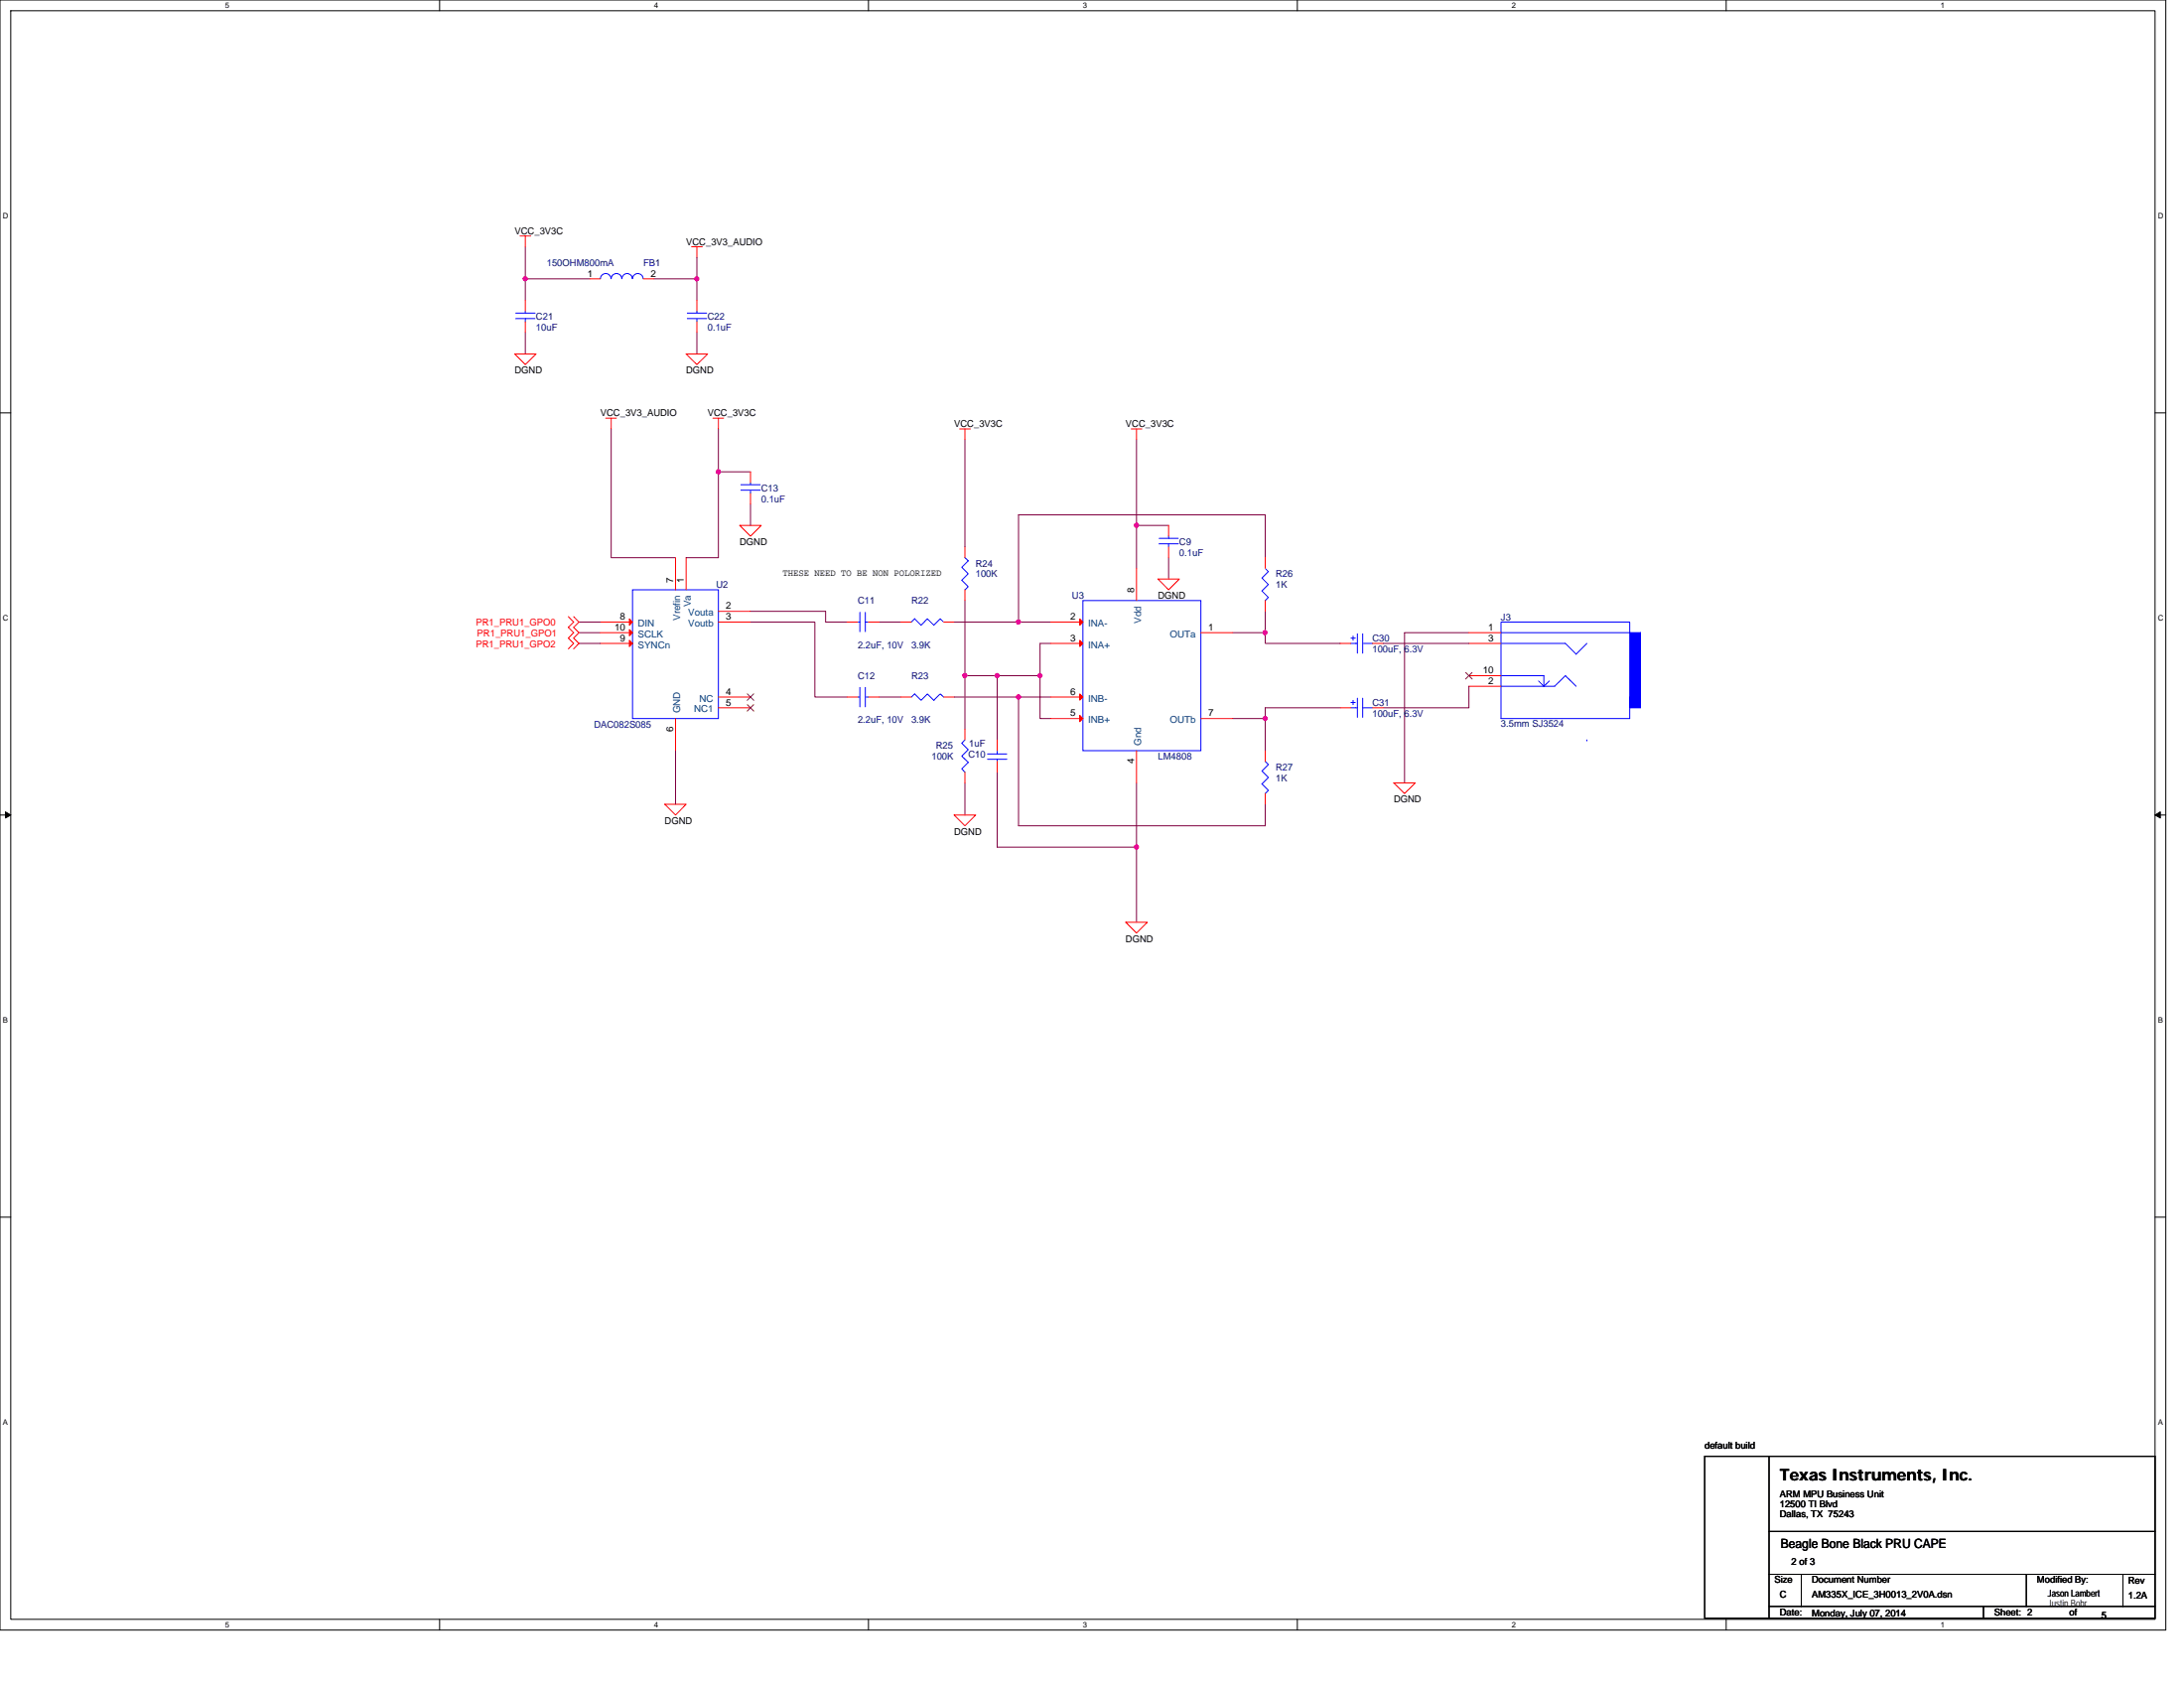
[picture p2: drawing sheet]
<svg xmlns="http://www.w3.org/2000/svg" width="279mm" height="216mm" viewBox="0 0 279 216" stroke-linecap="round" stroke-linejoin="round" font-family="sans-serif">
<path d="M0 0h277.1v208.5h-277.1zM1.4 1.4h274.3v205.7h-274.3z" fill="none" stroke="#000" stroke-width=".13"/>
<g fill="#fff">
<path d="M28.8 .1h.6v1.1h-.6z"/>
<path d="M28.8 207.3h.6v1.1h-.6z"/>
</g>
<path d="M56.2 0v1.4M56.2 207.1v1.4" fill="none" stroke="#000" stroke-width=".13"/>
<g fill="#fff">
<path d="M83.7 .1h.5v1.1h-.5z"/>
<path d="M83.7 207.3h.5v1.1h-.5z"/>
</g>
<path d="M111.1 0v1.4M111.1 207.1v1.4" fill="none" stroke="#000" stroke-width=".13"/>
<g fill="#fff">
<path d="M138.5 .1h.6v1.1h-.6z"/>
<path d="M138.5 207.3h.6v1.1h-.6z"/>
</g>
<path d="M166 0v1.4M166 207.1v1.4" fill="none" stroke="#000" stroke-width=".13"/>
<g fill="#fff">
<path d="M193.4 .1h.6v1.1h-.6z"/>
<path d="M193.4 207.3h.6v1.1h-.6z"/>
</g>
<path d="M220.8 0v1.4M220.8 207.1v1.4" fill="none" stroke="#000" stroke-width=".13"/>
<g fill="#fff">
<path d="M248.3 .1h.5v1.1h-.5z"/>
<path d="M248.3 207.3h.5v1.1h-.5z"/>
<path d="M.4 27.1h.7v1.1h-.7z"/>
<path d="M276.1 27.1h.7v1.1h-.7z"/>
<path d="M.4 78.5h.7v1.1h-.7z"/>
<path d="M276.1 78.5h.7v1.1h-.7z"/>
</g>
<path d="M0 52.8h1.4M275.7 52.8h1.4" fill="none" stroke="#000" stroke-width=".13"/>
<g fill="#fff">
<path d="M.4 130h.6v1.1h-.6z"/>
<path d="M276.1 130h.6v1.1h-.6z"/>
</g>
<path d="M0 104.2h1.4M275.7 104.2h1.4" fill="none" stroke="#000" stroke-width=".13"/>
<path d="M.7 103.8l.7 .4-.7 .4zM275.7 104.2l.7-.4v.8z" fill="#000" stroke="#000" stroke-width=".13"/>
<g fill="#fff">
<path d="M.4 181.4h.6v1.1h-.6z"/>
<path d="M276.1 181.4h.6v1.1h-.6z"/>
</g>
<path d="M0 155.7h1.4M275.7 155.7h1.4M218.1 186.3h57.6v20.7h-57.6zM226.3 186.3v20.5M226.3 195.9h49.4M226.3 201.4h49.4M226.3 205.5h49.4M230.4 201.4v4.1M253.7 205.5v1.3M259.2 201.4v4.1M271.6 201.4v4.1" fill="none" stroke="#000" stroke-width=".13"/>
<g fill="none" stroke="#800040" stroke-width=".13">
<path d="M67.2 31.6v6.8M67.2 35.7h8.2M83.7 35.7h5.5v2.7M89.2 32.9v2.8M67.2 42.5v2.8M78.2 54.9v16.4h8.2M89.2 42.5v2.8M91.9 54.9v5.4M123.4 56.2v13.8M145.4 56.2v11M74.1 79.6h2.7M91.9 60.3v11h-4.1"/>
<path d="M91.9 60.3h4.1M96 64.5v2.7M96 79.6h8.2v9.6h4.2M96 78.2h9.6v1.4h2.8M112.5 79.6h2.7M122.1 79.6h8.2M123.4 76.8v9.6M130.3 79.6h4.1M145.4 67.2v5.5M145.4 67.2h4.1M149.5 71.3v2.8M161.9 71.3v-5.5h-31.6v13.8"/>
<path d="M161.9 78.2v2.7M74.1 80.9h2.7M74.1 82.3h2.7M86.4 96v6.9M112.5 89.2h2.7M122.1 89.2h8.2M123.4 86.4v6.9M123.4 86.4h4.2M127.6 98.8v9.6h17.8M127.6 86.4v8.2M127.6 86.4h5.5M130.3 89.2v16.4h31.6v-2.7"/>
<path d="M130.3 89.2h4.1M133.1 86.4v5.5h1.3M134.4 82.3h-1.3v4.1M157.7 91.9h4.2v4.1M157.7 80.9h4.2M161.9 80.9v1.4h9.6M171.4 90.5h-9.5v1.4M176.9 82.3h11M187.9 87.8v2.7h-11M187.9 80.9h-8.2v19.2M123.4 100.1v4.1M145.4 108.4v9.6"/>
<path d="M145.4 100.1v8.3"/>
</g>
<g fill="#f0f" stroke="#f0f" stroke-width=".13">
<circle cx="145.4" cy="67.2" r=".27"/>
<circle cx="123.4" cy="86.4" r=".27"/>
<circle cx="133" cy="86.4" r=".27"/>
<circle cx="127.6" cy="86.4" r=".27"/>
<circle cx="130.3" cy="79.6" r=".27"/>
<circle cx="130.3" cy="89.1" r=".27"/>
<circle cx="91.9" cy="60.3" r=".27"/>
<circle cx="67.2" cy="35.7" r=".27"/>
<circle cx="89.1" cy="35.7" r=".27"/>
<circle cx="161.8" cy="80.9" r=".27"/>
<circle cx="145.4" cy="108.3" r=".27"/>
<circle cx="161.8" cy="91.9" r=".27"/>
</g>
<g fill="none" stroke="#f00" stroke-width=".13">
<path d="M66.5 30.2h1.4M67.2 30.2v1.4M67.2 38.4v1.4M75.4 35.7h1.4M82.3 35.7h1.4M88.5 31.6h1.4M89.2 31.6v1.3M89.2 38.4v1.4M65.8 45.3h2.8l-1.4 1.3zM67.2 41.1v1.4M77.5 53.5h1.4M78.2 53.5v1.4"/>
<path d="M87.8 45.3h2.7l-1.3 1.3zM89.2 41.1v1.4M91.2 53.5h1.4M91.9 53.5v1.4M122.8 54.9h1.3M123.4 54.9v1.3M144.7 54.9h1.4M145.4 54.9v1.3M72.7 78.9l.7 .7-.7 .6 .7 .7-.7 .7 .7 .7-.7 .7M73.4 78.9l.7 .7-.7 .6 .7 .7-.7 .7 .7 .7-.7 .7M76.8 79.6h4.1M86.4 71.3v4.1"/>
<path d="M87.8 71.3v4.1M91.9 78.2h4.1M91.9 79.6h4.1M94.6 67.2h2.8l-1.4 1.4zM96 60.3v1.4M96 63.1v1.4M108.4 79.6h1.3M111.1 79.6h1.4M115.2 79.6h1.4M120.7 79.6h1.4M123.4 70v1.3M123.4 75.4v1.4"/>
<path d="M134.4 79.6h4.1M145.4 72.7v4.1M148.1 74.1h2.8l-1.4 1.3zM149.5 67.2v1.4M149.5 70v1.3M161.9 71.3v1.4M161.9 76.8v1.4M76.8 80.9h4.1M76.8 82.3h4.1M86.4 91.9v4.1M91.9 89.2h4.1M91.9 90.5h4.1"/>
<path d="M108.4 89.2h1.3M111.1 89.2h1.4M115.2 89.2h1.4M120.7 89.2h1.4M123.4 93.3v1.3M123.4 98.8v1.3M127.6 97.4v1.4M127.6 94.6v1.4M134.4 82.3h4.1M134.4 89.2h4.1M134.4 91.9h4.1M145.4 96v4.1"/>
<path d="M153.6 80.9h4.1M153.6 91.9h4.1M161.9 96v1.4M171.4 90.5h1.4M171.4 82.3h1.4M175.6 90.5h1.3M175.6 82.3h1.3M187.9 82.3h4.1M187.9 86.4h4.1M187.9 80.9h4.1M187.9 87.8h4.1M85 102.9h2.8l-1.4 1.3z"/>
<path d="M122.1 104.2h2.7l-1.4 1.4zM144 118h2.8l-1.4 1.3zM161.9 101.5v1.4M178.3 100.1h2.8l-1.4 1.4z"/>
</g>
<g fill="none" stroke="#00f" stroke-width=".13">
<path d="M67.2 39.8v.2M76.8 35.6a.68 .68 0 0 1 .7-.6 .68 .68 0 0 1 .7 .6M78.2 35.6a.68 .68 0 0 1 .7-.6 .68 .68 0 0 1 .6 .6M79.6 35.6a.67 .67 0 0 1 .6-.6 .67 .67 0 0 1 .7 .6M80.9 35.6a.68 .68 0 0 1 .7-.6 .68 .68 0 0 1 .7 .6M89.2 39.8v.2M66 40.7h2.5M66 40h2.5M67.2 40.7v.4M87.9 40.7h2.5M87.9 40h2.5M89.2 40.7v.4"/>
<path d="M80.9 75.4h11v16.5h-11zM94.8 62.7h2.5M94.8 62h2.5M96 61.7v.3M96 62.7v.4M109.7 79.6h.3M110 78.3v2.5M110.7 79.6h.4M110.7 78.3v2.5M120.7 79.6l-.4-.5-.8 .9-.9-.9-.8 .9-.8-.9-.4 .5M123.4 71.3l.5 .4-.9 .9 .9 .8-.9 .8 .9 .8-.5 .4M138.5 76.8h15.1v19.2h-15.1z"/>
<path d="M148.3 69.6h2.4M148.3 68.9h2.4M149.5 68.6v.3M149.5 69.6v.4M161.9 72.7l.4 .4-.9 .8 .9 .9-.9 .8 .9 .8-.4 .4M109.7 89.2h.3M110 87.9v2.5M110.7 89.2h.4M110.7 87.9v2.5M120.7 89.2l-.4-.4-.8 .8-.9-.8-.8 .8-.8-.8-.4 .4M123.4 94.6l-.4 .5 .9 .8-.9 .8 .9 .8-.9 .8 .4 .5M126.3 96.4h2.5"/>
<path d="M126.3 97.1h2.5M127.6 97.1v.3M127.6 96v.4M161.9 97.4l.4 .4-.9 .8 .9 .8-.9 .9 .9 .8-.4 .4M172.8 90.5h.9M172.8 82.3h.9M172.8 89.9h.6M172.8 81.6h.6M173.1 89.6v.5M173.1 81.3v.6M173.7 89.3v2.5M173.7 81.1v2.4"/>
<path d="M174.3 90.5h1.3M174.3 82.3h1.3M174.3 89.3v2.5M174.3 81.1v2.4M192 82.3h8.3l1.3 1.4 1.4-1.4M192 80.9h16.5v-1.3h-16.5v12.3h16.5v-2.7M192 87.8h6.9l1.4-1.4 1.3 1.4M192 86.4h5.5v1.4M196.8 87.1l.7 .7M198.2 87.1l-.7 .7M201.6 96h.1M203 94.6h.1"/>
<path d="M208.5 91.9h.1"/>
</g>
<g fill="#f00" stroke="#f00" stroke-width=".13">
<path d="M138.1 79.2l.4 .4-.4 .4z"/>
<path d="M138.1 81.9l.4 .4-.4 .4z"/>
<path d="M138.1 88.8l.4 .4-.4 .4z"/>
<path d="M138.1 91.5l.4 .4-.4 .4z"/>
<path d="M80.5 80.5l.4 .4-.4 .4z"/>
<path d="M80.5 81.9l.4 .4-.4 .4z"/>
<path d="M80.5 79.2l.4 .4-.4 .4z"/>
</g>
<path d="M208.5 80.9v9.6h1.4v-9.6z" fill-rule="evenodd" fill="#00f" stroke="#00f" stroke-width=".13"/>
<path d="M95.6 88.8l.8 .8M95.6 90.1l.8 .9M96.4 88.8l-.8 .8M96.4 90.1l-.8 .9M187.5 86l.8 .8M188.3 86l-.8 .8" fill="none" stroke="#804000" stroke-width=".13"/>
<text font-size="2.1" x="227.7" y="189.4">Texas Instruments, Inc.</text>
<text font-size="1.6" x="227.8" y="198">Beagle Bone Black PRU CAPE</text>
<g font-size="1.2">
<text x="65.8" y="29.9">VCC_3V3C</text>
<text x="75.2" y="35.4">1</text>
<text x="83.2" y="35.4">2</text>
<text x="87.8" y="31.3">VCC_3V3_AUDIO</text>
<text x="65.8" y="47.8">DGND</text>
<text x="87.8" y="47.8">DGND</text>
<text x="76.8" y="53.3">VCC_3V3_AUDIO</text>
<text x="90.5" y="53.3">VCC_3V3C</text>
<text x="122.1" y="54.6">VCC_3V3C</text>
<text x="144" y="54.6">VCC_3V3C</text>
<text x="94.6" y="69.7">DGND</text>
<text x="86.1" y="74.5" transform="rotate(-90 86.1 74.5)">7</text>
<text x="87.5" y="74.5" transform="rotate(-90 87.5 74.5)">1</text>
<text x="92.9" y="77.9">2</text>
<text x="100.1" y="73.7">THESE NEED TO BE NON POLORIZED</text>
<text x="145.1" y="75.9" transform="rotate(-90 145.1 75.9)">8</text>
<text x="148.1" y="76.6">DGND</text>
<text x="78.6" y="80.6">10</text>
<text x="79.3" y="82">9</text>
<text x="79.3" y="79.3">8</text>
<text x="92.9" y="79.3">3</text>
<text x="136.9" y="79.3">2</text>
<text x="136.9" y="82">3</text>
<text x="154.6" y="80.6">1</text>
<text x="190.4" y="82">3</text>
<text x="190.4" y="80.6">1</text>
<text x="92.9" y="88.9">4</text>
<text x="136.9" y="88.9">6</text>
<text x="189.7" y="86.1">10</text>
<text x="190.4" y="87.5">2</text>
<text x="86.1" y="93.6" transform="rotate(-90 86.1 93.6)">6</text>
<text x="92.9" y="90.2">5</text>
<text x="136.9" y="91.6">5</text>
<text x="154.6" y="91.6">7</text>
<text x="145.1" y="97.7" transform="rotate(-90 145.1 97.7)">4</text>
<text x="85" y="105.4">DGND</text>
<text x="122.1" y="106.7">DGND</text>
<text x="178.3" y="102.6">DGND</text>
<text x="144" y="120.5">DGND</text>
<text x="218.1" y="185.3">default build</text>
<text x="227.7" y="191.5">ARM MPU Business Unit</text>
<text x="227.7" y="192.8">12500 TI Blvd</text>
<text x="227.7" y="194">Dallas, TX 75243</text>
<text x="227" y="202.5">Size</text>
<text x="229.2" y="200.2">2 of 3</text>
<text x="231.8" y="202.5">Document Number</text>
<text x="260.6" y="202.5">Modified By:</text>
<text x="272.3" y="202.6">Rev</text>
<text x="227.7" y="206.6">Date:</text>
<text x="227.7" y="204.4">C</text>
<text x="231.8" y="206.7">Monday, July 07, 2014</text>
<text x="231.8" y="204.4">AM335X_ICE_3H0013_2V0A.dsn</text>
<text x="255.1" y="206.6">Sheet: 2</text>
<text x="262" y="205.5">Justin Bohr</text>
<text x="262" y="204.2">Jason Lambert</text>
<text x="264.7" y="206.6">of</text>
<text x="268.8" y="207">5</text>
<text x="272.3" y="204.5">1.2A</text>
</g>
<g font-size="1.2" fill="#000080">
<text x="70" y="34">150OHM800mA</text>
<text x="82.3" y="34">FB1</text>
<text x="68.6" y="40.9">C21</text>
<text x="90.5" y="40.9">C22</text>
<text x="68.6" y="42.3">10uF</text>
<text x="90.5" y="42.3">0.1uF</text>
<text x="97.4" y="62.8">C13</text>
<text x="97.4" y="64.2">0.1uF</text>
<text x="150.9" y="69.7">C9</text>
<text x="150.9" y="71.1">0.1uF</text>
<text x="91.6" y="75.2">U2</text>
<text x="109.7" y="77.3">C11</text>
<text x="116.6" y="77.3">R22</text>
<text x="124.8" y="72.5">R24</text>
<text x="124.8" y="73.8">100K</text>
<text x="137.2" y="76.6">U3</text>
<text x="163.2" y="73.8">R26</text>
<text x="163.2" y="75.2">1K</text>
<text x="109.7" y="82.9">2.2uF, 10V</text>
<text x="116.6" y="82.9">3.9K</text>
<text x="175.6" y="82">C30</text>
<text x="175.6" y="83.4">100uF, 6.3V</text>
<text x="192" y="79.3">J3</text>
<text x="109.7" y="86.8">C12</text>
<text x="116.6" y="86.8">R23</text>
<text x="76" y="93">DAC082S085</text>
<text x="109.7" y="92.5">2.2uF, 10V</text>
<text x="116.6" y="92.5">3.9K</text>
<text x="119.7" y="95.8">R25</text>
<text x="124" y="95.5">1uF</text>
<text x="175.6" y="90.3">C31</text>
<text x="175.6" y="91.7">100uF, 6.3V</text>
<text x="192" y="93">3.5mm SJ3524</text>
<text x="119.2" y="97.1">100K</text>
<text x="123.9" y="96.9">C10</text>
<text x="148.1" y="97.1">LM4808</text>
<text x="163.2" y="98.5">R27</text>
<text x="163.2" y="99.9">1K</text>
</g>
<g font-size="1.2" fill="#004080">
<text x="88.3" y="77.6" transform="rotate(-90 88.3 77.6)">Va</text>
<text x="81.6" y="81.5">SCLK</text>
<text x="81.6" y="82.9">SYNCn</text>
<text x="81.6" y="80.1">DIN</text>
<text x="87" y="79.4" transform="rotate(-90 87 79.4)">Vrefin</text>
<text x="88" y="78.8">Vouta</text>
<text x="88" y="80.1">Voutb</text>
<text x="139.2" y="80.1">INA-</text>
<text x="139.2" y="82.9">INA+</text>
<text x="146" y="79.7" transform="rotate(-90 146 79.7)">Vdd</text>
<text x="149.7" y="81.5">OUTa</text>
<text x="89.5" y="89.7">NC</text>
<text x="139.2" y="89.7">INB-</text>
<text x="87" y="91.2" transform="rotate(-90 87 91.2)">GND</text>
<text x="88.8" y="91.1">NC1</text>
<text x="139.2" y="92.5">INB+</text>
<text x="146" y="95.3" transform="rotate(-90 146 95.3)">Gnd</text>
<text x="149.7" y="92.5">OUTb</text>
</g>
<g font-size="1.2" fill="#f00">
<text x="60.9" y="80">PR1_PRU1_GPO0</text>
<text x="60.9" y="82.7">PR1_PRU1_GPO2</text>
<text x="61" y="81.4">PR1_PRU1_GPO1</text>
</g>
<g font-size="1">
<text x="28.8" y="1">5</text>
<text x="83.7" y="1">4</text>
<text x="138.5" y="1">3</text>
<text x="193.4" y="1">2</text>
<text x="248.3" y="1">1</text>
<text x=".4" y="28">D</text>
<text x="276.1" y="28">D</text>
<text x=".4" y="79.4">C</text>
<text x="276.1" y="79.4">C</text>
<text x=".4" y="130.9">B</text>
<text x="276.1" y="130.9">B</text>
<text x=".4" y="182.3">A</text>
<text x="276.1" y="182.3">A</text>
<text x="28.8" y="208.2">5</text>
<text x="83.7" y="208.2">4</text>
<text x="138.5" y="208.2">3</text>
<text x="193.4" y="208.2">2</text>
<text x="248.3" y="208.2">1</text>
</g>
</svg>
